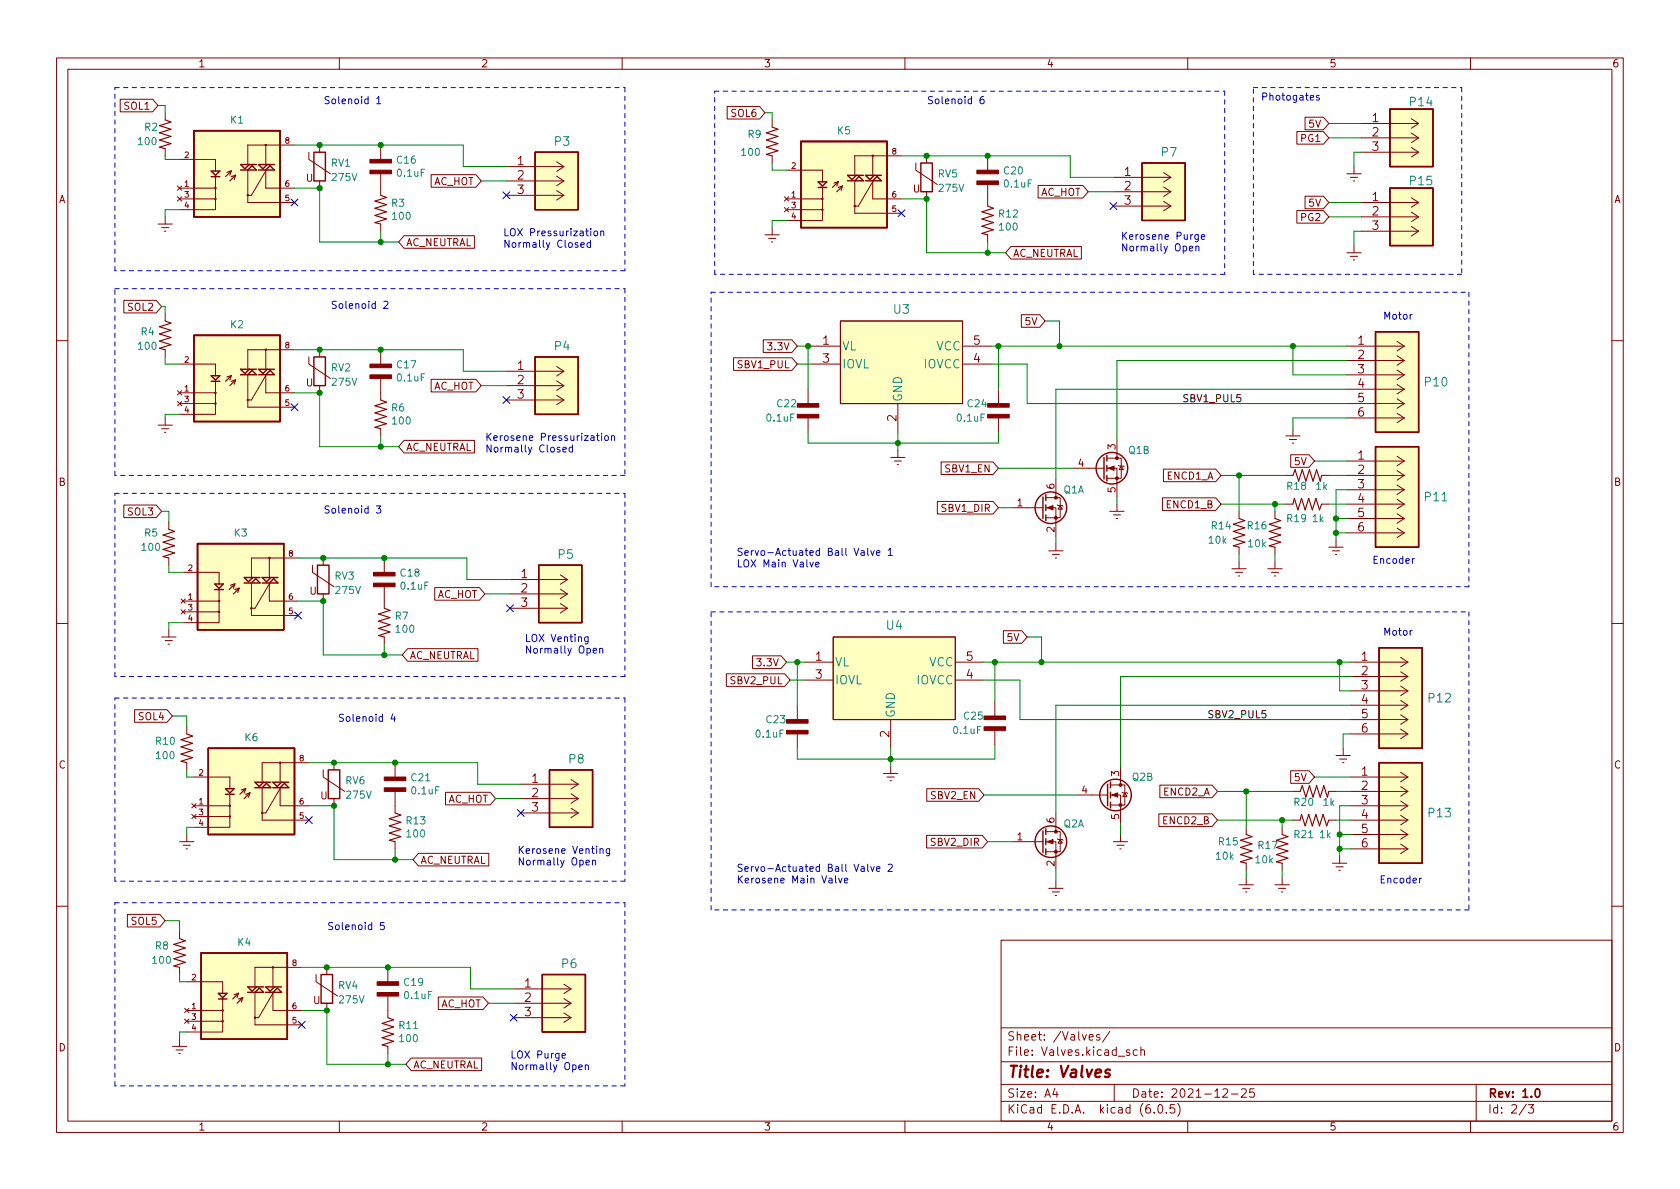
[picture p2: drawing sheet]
<svg xmlns="http://www.w3.org/2000/svg" width="297mm" height="210mm" viewBox="0 0 297 210" stroke-linecap="round" stroke-linejoin="round" font-family="sans-serif">
<g fill="none" stroke="#840000" stroke-width=".18">
<path d="M10 10.2h277v190.1h-277zM12 12.2h273v186.1h-273zM21.3 17.6h5.7l.9 1.1-.9 1.1h-5.7zM29.2 19.9v1.3M60 10.2v2M110 10.2v2M128.6 18.8h5.7l1 1.1-1 1.1h-5.7zM160 10.2v2M210 10.2v2M245.7 19.3h7.7v10.2h-7.7zM260 10.2v2M27.9 39.6h2.6"/>
<path d="M29.2 26.3v1.3M29.2 38.3v1.3M31.4 32.9l.7 .7M31.4 34.8l.7 .8M31.7 28.2h6.4v2M31.7 33.3h6.4M32.1 32.9l-.7 .7M32.1 34.8l-.7 .8M38.1 35.2v1.9h-6.4M38.1 33.3v1.9h-6.4M38.1 31.2v2.1M43.8 30.2v5.6h8.3"/>
<path d="M47 25.6v3.4M47 30.1v3.2h5.1M47 30.2l-2.6 4.3h-.6M52.1 25.6h-8.3v3.4M54.6 26.9v1.3l3.8 2.5M56.5 25.6v1.3M56.5 32v1.3M67.3 25.6v2.6M67.3 30.7v3.8M67.3 39.6v1.3M76.2 30.9h7.9l1 1.1-1 1.1h-7.9zM89.5 34.5h10.2"/>
<path d="M89.5 32h10.2M89.5 29.5h10.2M94.6 26.9h7.6v10.2h-7.6zM98.4 33.7l1.3 .8M98.4 31.2l1.3 .8M98.4 28.6l1.3 .9M99.7 34.5l-1.3 .9M99.7 32l-1.3 .8M99.7 29.5l-1.3 .8M136.5 21.2v1.3M136.5 27.6v1.2M138.7 34.8l.7 .8"/>
<path d="M138.7 36.7l.7 .8M139.1 35.2h6.3M139.1 30.1h6.3v2.1M139.4 34.8l-.7 .8M139.4 36.7l-.7 .8M145.4 37.1v1.9h-6.3M145.4 35.2v1.9h-6.3M145.4 33.1v2.1M151.1 32.1v5.6h8.3M154.3 32.1l-2.5 4.3h-.7M154.3 32v3.2h5.1M154.3 27.6v3.3"/>
<path d="M159.4 27.6h-8.3v3.3M161.9 28.8v1.3l3.8 2.5M163.8 27.6v1.2M163.8 33.9v1.3M174.6 27.6v2.5M174.6 32.6v3.8M183.5 32.8h8l.9 1.1-.9 1.1h-8zM196.8 36.4h10.2M196.8 33.9h10.2M196.8 31.4h10.2M201.9 28.8h7.6v10.2h-7.6zM205.7 35.6l1.3 .8"/>
<path d="M205.7 33.1l1.3 .8M205.7 30.5l1.3 .9M207 36.4l-1.3 .9M207 33.9l-1.3 .8M207 31.4l-1.3 .8M229.3 37.2h4.7l.9 1.1-.9 1.2h-4.7zM229.3 23.3h4.7l.9 1.1-.9 1.1h-4.7zM230.7 34.7h3.3l.9 1.1-.9 1.1h-3.3zM230.7 20.7h3.3l.9 1.1-.9 1.1h-3.3zM238.1 30.7h2.6M238.8 31.4h1.2M239.3 32h.2"/>
<path d="M239.4 29.5v1.2M240.7 35.8h10.1M240.7 26.9h10.1M240.7 38.3h10.1M240.7 24.4h10.1M240.7 21.8h10.1M245.7 33.3h7.7v10.1h-7.7zM249.6 37.5l1.2 .8M249.6 35l1.2 .8M249.6 26.1l1.2 .8M249.6 23.5l1.2 .9M249.6 21l1.2 .8"/>
<path d="M250.8 38.3l-1.2 .9M250.8 35.8l-1.2 .8M250.8 26.9l-1.2 .9M250.8 24.4l-1.2 .8M250.8 21.8l-1.2 .9M21.9 53.1h5.7l1 1.1-1 1.1h-5.7zM28.6 40.3h1.2M29.1 40.9h.2M29.2 55.5v1.3M71.4 41.7h12.5v2.2h-12.5l-.9-1.1zM135.3 41.5h2.5M135.9 42.2h1.3"/>
<path d="M136.4 42.8h.3M136.5 40.3v1.2M148.6 56.8h21.6v14.6h-21.6zM174.6 41.5v1.3M178.8 43.6h12.4v2.2h-12.4l-1-1.1zM180.6 55.7h3.2l1 1.1-1 1.1h-3.2zM238.1 44.7h2.6M238.8 45.3h1.2M239.3 46h.2M239.4 43.4v1.3M240.7 40.9h10.1M243.2 58.7h7.6v17.7h-7.6z"/>
<path d="M249.6 40.1l1.2 .8M250.8 40.9l-1.2 .8M10 60.2h2M27.9 75.2h2.6M28.6 75.8h1.2M29.1 76.4h.2M29.2 61.8v1.3M29.2 73.9v1.3M31.4 69.1l.7 .7M31.4 71l.7 .7M31.7 64.4h6.4v2M31.7 69.5h6.4"/>
<path d="M32.1 69.1l-.7 .7M32.1 71l-.7 .7M38.1 71.4v1.9h-6.4M38.1 69.5v1.9h-6.4M38.1 67.4v2.1M43.8 66.4v5.6h8.3M47 66.3v3.2h5.1M47 66.4l-2.6 4.3h-.6M47 61.8v3.3M52.1 61.8h-8.3v3.3M54.6 63.1v1.3l3.8 2.5M56.5 61.8v1.3"/>
<path d="M56.5 68.2v1.3M67.3 61.8v2.6M67.3 66.9v3.8M67.3 75.8v1.3M71.4 77.9h12.5v2.2h-12.5l-.9-1.1zM76.2 67.1h7.9l1 1.1-1 1.1h-7.9zM89.5 70.7h10.2M89.5 68.2h10.2M89.5 65.7h10.2M94.6 63.1h7.6v10.2h-7.6zM98.4 69.9l1.3 .8M98.4 67.4l1.3 .8"/>
<path d="M98.4 64.8l1.3 .9M99.7 70.7l-1.3 .9M99.7 68.2l-1.3 .8M99.7 65.7l-1.3 .8M129.7 63.3h10.3l1 1.1-1 1.1h-10.3zM135 60.1h5l1 1.1-1 1.1h-5zM142.9 68.8v2.6M142.9 73.9v2.5M143.5 61.2h5.1M143.5 64.4h5.1M158.7 71.4v5M158.7 79.6v1.3"/>
<path d="M170.2 61.2h5.1M170.2 64.4h5.1M176.5 68.8v2.6M176.5 73.9v2.5M197.5 77.7v3.3M227.3 77.1h2.6M228 77.7h1.2M228.5 78.4h.2M228.6 75.8v1.3M238.1 61.2h10.2M238.1 71.4h10.2M238.1 73.9h10.2"/>
<path d="M238.1 68.8h10.2M238.1 66.3h10.2M238.1 63.7h10.2M243.2 79h7.6v17.8h-7.6zM247 62.9l1.3 .8M247 60.4l1.3 .8M247 73.1l1.3 .8M247 70.5l1.3 .9M247 68l1.3 .8M247 65.5l1.3 .8M248.3 73.9l-1.3 .8M248.3 71.4l-1.3 .8"/>
<path d="M248.3 68.8l-1.3 .9M248.3 66.3l-1.3 .8M248.3 63.7l-1.3 .9M248.3 61.2l-1.3 .8M285 60.2h2M21.9 89.3h5.7l1 1.1-1 1.1h-5.7zM29.8 92.3v1.3M29.8 98.7v1.2M47.6 98.7v3.3M52.7 98.7h-8.3v3.3M55.2 99.9v1.3l3.9 2.6M57.1 98.7v1.2"/>
<path d="M67.9 98.7v2.5M95.2 99.9h7.7v10.2h-7.7zM157.5 80.9h2.5M158.1 81.5h1.3M158.6 82.2h.3M165.7 88.7h9.9l.9 1.1-.9 1.1h-9.9zM166.4 81.7h9.2l.9 1.1-.9 1.1h-9.2zM179.1 89.8h5.3M184.9 89.8h1.8v5.1M184.9 88h2.6v3.6h-2.6M185.4 97.4h2.6M186.1 98h1.2"/>
<path d="M186.6 98.7h.2M186.7 84.7v3.3M186.7 96.1v1.3M186.9 89.3l.2 .1h.7l.2 .1M187.5 89.4l.3 .6h-.7zM189.9 82.8h5.3M195.7 82.8h1.8v5.1M195.7 81h2.5v3.6h-2.5M196.2 90.4h2.6M196.8 91.1h1.3M197.4 91.7h.2M197.5 89.1v1.3"/>
<path d="M197.7 82.3l.2 .1h.7l.2 .1M198.2 82.4l.4 .7h-.7zM205.5 88h9.4l1 1.1-1 1.2h-9.4zM205.7 83h9.2l1 1.1-1 1.1h-9.2zM219.1 90.4v1.3M219.1 96.8v1.2M219.1 99.3v1.3M225.4 90.4v1.3M225.4 96.8v1.2M225.4 99.3v1.3M227.3 84.1h1.3M227.3 89.1h1.3"/>
<path d="M228.2 80.4h3.3l.9 1.1-.9 1.1h-3.3zM233.7 84.1h1.2M233.7 89.1h1.2M234.9 96.8h2.6M235.6 97.4h1.3M236.1 98h.2M236.2 95.5v1.3M238.1 84.1h10.2M238.1 89.1h10.2M238.1 91.7h10.2M238.1 81.5h10.2M238.1 94.2h10.2"/>
<path d="M238.1 86.6h10.2M247 93.4l1.3 .8M247 90.9l1.3 .8M247 88.3l1.3 .8M247 85.8l1.3 .8M247 83.2l1.3 .9M247 80.7l1.3 .8M248.3 94.2l-1.3 .9M248.3 91.7l-1.3 .8M248.3 89.1l-1.3 .9M248.3 86.6l-1.3 .8M248.3 84.1l-1.3 .8"/>
<path d="M248.3 81.5l-1.3 .9M10 110.2h2M28.6 112.6h2.5M29.2 113.3h1.3M29.7 113.9h.3M29.8 111.4v1.2M32 105.9l.8 .8M32 107.8l.8 .8M32.4 101.2h6.3v2.1M32.4 106.3h6.3M32.8 105.9l-.8 .8M32.8 107.8l-.8 .8"/>
<path d="M38.7 108.2v1.9h-6.3M38.7 106.3v1.9h-6.3M38.7 104.3v2M44.4 103.2v5.6h8.3M47.6 103.1v3.2h5.1M47.6 103.2l-2.5 4.4h-.7M57.1 105v1.3M67.9 103.8v3.8M67.9 112.6v1.3M72.1 114.7h12.4v2.2h-12.4l-1-1.1zM76.9 103.9h7.9l.9 1.1-.9 1.1h-7.9zM90.2 107.6h10.1"/>
<path d="M90.2 105h10.1M90.2 102.5h10.1M99.1 106.7l1.2 .9M99.1 104.2l1.2 .8M99.1 101.6l1.2 .9M100.3 107.6l-1.2 .8M100.3 105l-1.2 .9M100.3 102.5l-1.2 .8M128.4 119.2h10.3l1 1.1-1 1.1h-10.3zM133 116h5.1l1 1.1-1 1.1h-5.1zM142.2 117.1h5.1M147.3 112.6h21.6v14.6h-21.6z"/>
<path d="M168.9 117.1h5.1M177.4 111.5h3.3l.9 1.1-.9 1.2h-3.3zM217.8 100.6h2.5M218.4 101.2h1.3M218.9 101.8h.3M224.2 100.6h2.5M224.8 101.2h1.3M225.3 101.8h.3M238.8 117.1h10.1M238.8 119.6h10.1M243.8 114.5h7.7v17.8h-7.7zM247.6 118.8l1.3 .8"/>
<path d="M247.6 116.3l1.3 .8M248.9 119.6l-1.3 .9M248.9 117.1l-1.3 .8M285 110.2h2M23.8 125.5h5.7l1 1.1-1 1.1h-5.7zM33 128.5v1.3M33 134.9v1.2M34.3 137.4h6.3v2.1M46.4 139.4v5.6h8.2M49.5 139.3v3.2h5.1M49.5 139.4l-2.5 4.4h-.6M49.5 134.9v3.3"/>
<path d="M54.6 134.9h-8.2v3.3M57.1 136.1v1.3l3.9 2.5M59.1 134.9v1.2M69.8 134.9v2.5M69.8 139.9v3.9M92.1 138.7h10.1M97.2 136.1h7.6v10.2h-7.6zM101 137.8l1.2 .9M102.2 138.7l-1.2 .8M141 124.7v2.5M141 129.8v2.5M142.2 120.3h5.1"/>
<path d="M156.2 136.8h2.5M156.8 137.4h1.3M157.4 138h.2M157.5 127.2v5.1M157.5 135.5v1.3M163.9 139.5h9.1l1 1.1-1 1.1h-9.1zM168.9 120.3h5.1M175.9 124.1v2.5M175.9 129.2v2.5M196.3 138.8h2.6v3.6h-2.6M198.1 135.5v3.3M205.1 138.8h9.2l1 1.1-1 1.2h-9.2z"/>
<path d="M228.2 136.3h3.3l.9 1.1-.9 1.1h-3.3zM228.6 139.9h1.3M234.9 139.9h1.3M236.2 133.6h2.6M236.9 134.2h1.2M237.4 134.9h.2M237.5 132.3v1.3M238.8 137.4h10.1M238.8 129.8h10.1M238.8 127.2h10.1M238.8 124.7h10.1M238.8 122.2h10.1"/>
<path d="M238.8 139.9h10.1M243.8 134.9h7.7v17.7h-7.7zM247.6 129l1.3 .8M247.6 126.4l1.3 .8M247.6 123.9l1.3 .8M247.6 121.3l1.3 .9M247.6 139.1l1.3 .8M247.6 136.6l1.3 .8M248.9 129.8l-1.3 .8M248.9 127.2l-1.3 .9M248.9 124.7l-1.3 .8M248.9 122.2l-1.3 .8"/>
<path d="M248.9 139.9l-1.3 .9M248.9 137.4l-1.3 .8M31.7 148.8h2.6M32.4 149.5h1.3M32.9 150.1h.2M33 147.6v1.2M33.9 142.1l.8 .8M33.9 144l.8 .8M34.3 142.5h6.3M34.7 142.1l-.8 .8M34.7 144l-.8 .8M40.6 144.4v1.9h-6.3"/>
<path d="M40.6 142.5v1.9h-6.3M40.6 140.5v2M59.1 141.2v1.3M69.8 148.8v1.3M74 150.9h12.4v2.2h-12.4l-1-1.1zM78.8 140.1h7.9l.9 1.1-.9 1.1h-7.9zM92.1 143.8h10.1M92.1 141.2h10.1M101 142.9l1.2 .9M101 140.4l1.2 .8M102.2 143.8l-1.2 .8M102.2 141.2l-1.2 .9"/>
<path d="M163.8 147.7h9.9l.9 1.1-.9 1.1h-9.9zM179.1 148.8h5.3M184.9 148.8h1.8v5.1M184.9 147.1h2.6v3.5h-2.6M185.4 157.1h2.6M186.1 157.7h1.2M186.6 158.4h.2M186.7 143.8v3.3M186.7 155.8v1.3M186.9 148.3l.2 .2h.7l.2 .1M187.5 148.5l.3 .6h-.7zM190.5 140.6h5.3"/>
<path d="M196.3 140.6h1.8v5.1M196.8 148.8h2.6M197.5 149.5h1.3M198 150.1h.2M198.1 147.6v1.2M198.4 140.1l.1 .1h.8l.1 .1M198.9 140.2l.4 .6h-.8zM204.9 143.9h9.4l1 1.1-1 1.1h-9.4zM219.1 156.5h2.5M219.7 157.1h1.3M220.2 157.7h.3M220.3 146.3v1.3"/>
<path d="M220.3 152.6v1.3M220.3 155.2v1.3M225.4 156.5h2.6M226.1 157.1h1.2M226.6 157.7h.2M226.7 146.3v1.3M226.7 152.6v1.3M226.7 155.2v1.3M228.6 145h1.3M234.9 145h1.3M235.6 152.6h2.5M236.2 153.3h1.3"/>
<path d="M236.7 153.9h.3M236.9 151.4v1.2M238.8 150.1h10.1M238.8 145h10.1M238.8 147.6h10.1M238.8 142.5h10.1M247.6 149.3l1.3 .8M247.6 146.7l1.3 .9M247.6 144.2l1.3 .8M247.6 141.7l1.3 .8M248.9 150.1l-1.3 .8M248.9 147.6l-1.3 .8"/>
<path d="M248.9 145l-1.3 .9M248.9 142.5l-1.3 .8M10 160.2h2M22.5 161.7h5.8l.9 1.1-.9 1.1h-5.8zM31.7 164.7v1.3M31.7 171.1v1.2M32.6 178.3l.8 .8M33 173.6h6.4v2.1M33 178.7h6.4M33.4 178.3l-.8 .8M39.4 178.7v1.9h-6.4M39.4 176.7v2"/>
<path d="M45.1 175.6v5.6h8.2M48.3 175.6l-2.6 4.4h-.6M48.3 175.5v3.2h5M48.3 171.1v3.3M53.3 171.1h-8.2v3.3M55.9 172.3v1.3l3.8 2.5M57.8 171.1v1.2M57.8 177.4v1.3M68.6 171.1v2.5M68.6 176.1v3.9M77.5 176.3h7.9l1 1.1-1 1.1h-7.9zM90.8 180h10.2"/>
<path d="M90.8 177.4h10.2M90.8 174.9h10.2M95.9 172.3h7.6v10.2h-7.6zM99.7 179.1l1.3 .9M99.7 176.6l1.3 .8M99.7 174l1.3 .9M101 180l-1.3 .8M101 177.4l-1.3 .9M101 174.9l-1.3 .8M177 166.3h108v32h-108zM285 160.2h2M30.5 185h2.5"/>
<path d="M31.1 185.7h1.3M31.6 186.3h.3M31.7 183.8v1.2M32.6 180.2l.8 .8M33.4 180.2l-.8 .8M39.4 180.6v1.9h-6.4M60 198.3v2M68.6 185v1.3M72.7 187.1h12.5v2.2h-12.5l-.9-1.1zM110 198.3v2M160 198.3v2M177 194.8h108"/>
<path d="M177 191.8h108M177 187.8h108M177 181.8h108M186.5 192.5l-.4 1h1M186.9 193v1M192.6 183.4l.7-.1-.1-.3-.4-.1-.2 .2v.8h.6M194.4 183l-.3-.1-.2 .2v.3l.5 .1v.4h-.5M196.2 182.4l-1.3 1.9M197 191.8v3M199.7 185.7l-.3-.1-.3 .2 .1 .3 .5 .1v.4h-.6M201.1 185.7l-.5-.1-.2 .3v.4l.1 .3h.6M201.7 185.8l.2-.2 .4 .1 .1 .9"/>
<path d="M201.7 185.1v1.5M204.1 196.7v.1M204.9 195.4l.2-.1a.81 .81 0 0 1 .6 .7 .81 .81 0 0 1-.3 .8h-.2a.81 .81 0 0 1-.6-.6 .81 .81 0 0 1 .3-.8zM206.2 196.7v.1M207.6 195.3h-.7v.7l.2-.1 .5 .1 .1 .2-.1 .5-.2 .1-.5-.1M208.2 195.1a1.72 1.72 0 0 1 0 2.3M210 198.3v2M216.2 192.7l.6-.2 .2 .2 .1 .3-1 1h1M217.7 193.5h1.2M219.5 192.7l.6-.2 .2 .2 .1 .3-1 1h1M221.7 192.5h-.7l-.1 .7 .2-.1 .5 .1 .2 .2-.1 .5-.2 .1-.6-.1M260 198.3v2"/>
<path d="M261 191.8v6.5M269.9 195.3l-1.3 1.9M270.2 195.3h1l-.6 .6 .5 .1v.7l-.2 .1h-.5l-.2-.1"/>
<circle cx="38.1" cy="35.2" r=".13"/>
<circle cx="38.1" cy="33.3" r=".13"/>
<circle cx="43.8" cy="34.5" r=".13"/>
<circle cx="47" cy="25.6" r=".13"/>
<circle cx="145.4" cy="37.1" r=".13"/>
<circle cx="145.4" cy="35.2" r=".13"/>
<circle cx="151.1" cy="36.4" r=".13"/>
<circle cx="154.3" cy="27.6" r=".13"/>
<circle cx="38.1" cy="69.5" r=".13"/>
<circle cx="38.1" cy="71.4" r=".13"/>
<circle cx="43.8" cy="70.7" r=".13"/>
<circle cx="47" cy="61.8" r=".13"/>
<circle cx="47.6" cy="98.7" r=".13"/>
<circle cx="38.7" cy="108.2" r=".13"/>
<circle cx="38.7" cy="106.3" r=".13"/>
<circle cx="44.4" cy="107.6" r=".13"/>
<circle cx="49.5" cy="134.9" r=".13"/>
<circle cx="40.6" cy="144.4" r=".13"/>
<circle cx="40.6" cy="142.5" r=".13"/>
<circle cx="46.4" cy="143.8" r=".13"/>
<circle cx="39.4" cy="178.7" r=".13"/>
<circle cx="45.1" cy="180" r=".13"/>
<circle cx="48.3" cy="171.1" r=".13"/>
<circle cx="39.4" cy="180.6" r=".13"/>
</g>
<path d="M271.6 192.6l.2-.1a.82 .82 0 0 1 .6 .7 .82 .82 0 0 1-.3 .8h-.2a.81 .81 0 0 1-.6-.6 .81 .81 0 0 1 .3-.8z" fill="none" stroke="#840000" stroke-width=".3"/>
<path d="M196.2 189.2a.49 .49 0 0 0-.8 .3l.1 .2 .5 .1 .2 .3-.1 .3-.2 .1-.6-.1" fill="none" stroke="#840000" stroke-width=".4"/>
<g fill="#840000" stroke="#840000" stroke-width=".18">
<path d="M139.1 127.2h3.8v.7h-3.8z"/>
<path d="M139.1 129.2h3.8v.6h-3.8z"/>
<path d="M174 126.6h3.8v.6h-3.8z"/>
<path d="M174 128.5h3.8v.7h-3.8z"/>
<path d="M196.6 140.6l1-.4v.8z"/>
<path d="M185.2 148.8l1-.3v.7z"/>
<path d="M174.6 71.4h3.8v.6h-3.8z"/>
<path d="M174.6 73.3h3.8v.6h-3.8z"/>
<path d="M185.2 89.8l1-.4v.8z"/>
<path d="M196 82.8l1-.4v.8z"/>
<path d="M141 71.4h3.8v.6h-3.8z"/>
<path d="M141 73.3h3.8v.6h-3.8z"/>
<path d="M66.7 173.6h3.8v.6h-3.8z"/>
<path d="M66.7 175.5h3.8v.6h-3.8z"/>
<path d="M66 101.2h3.8v.6h-3.8z"/>
<path d="M66 103.1h3.8v.7h-3.8z"/>
<path d="M65.4 28.2h3.8v.6h-3.8z"/>
<path d="M65.4 30.1h3.8v.6h-3.8z"/>
<path d="M65.4 64.4h3.8v.6h-3.8z"/>
<path d="M65.4 66.3h3.8v.6h-3.8z"/>
<path d="M67.9 137.4h3.9v.6h-3.9z"/>
<path d="M67.9 139.3h3.9v.6h-3.9z"/>
<path d="M172.7 30.1h3.8v.6h-3.8z"/>
<path d="M172.7 32h3.8v.6h-3.8z"/>
<circle cx="198.1" cy="142.4" r=".25"/>
<circle cx="198.1" cy="138.8" r=".25"/>
<circle cx="186.7" cy="150.6" r=".25"/>
<circle cx="186.7" cy="147.1" r=".25"/>
<circle cx="186.7" cy="91.6" r=".25"/>
<circle cx="186.7" cy="88" r=".25"/>
<circle cx="197.5" cy="84.6" r=".25"/>
<circle cx="197.5" cy="81" r=".25"/>
</g>
<g fill="#ffffc2" stroke="#ffffc2" stroke-width=".18">
<path d="M147.3 112.6h21.6v14.6h-21.6z"/>
<path d="M201.9 28.8h7.6v10.2h-7.6z"/>
<path d="M148.6 56.8h21.6v14.6h-21.6z"/>
<path d="M243.2 79h7.6v17.8h-7.6z"/>
<path d="M243.8 114.5h7.7v17.8h-7.7z"/>
<path d="M243.8 134.9h7.7v17.7h-7.7z"/>
<path d="M36.8 132.3h15.3v15.3h-15.3z"/>
<path d="M36.8 132.3h15.3z"/>
<path d="M34.3 59.3h15.2v15.2h-15.2z"/>
<path d="M34.3 59.3h15.2z"/>
<path d="M34.3 23.1h15.2v15.2h-15.2z"/>
<path d="M34.3 23.1h15.2z"/>
<path d="M95.9 172.3h7.6v10.2h-7.6z"/>
<path d="M35.6 168.5h15.2v15.3h-15.2z"/>
<path d="M35.6 168.5h15.2z"/>
<path d="M34.9 96.1h15.3v15.3h-15.3z"/>
<path d="M34.9 96.1h15.3z"/>
<path d="M95.2 99.9h7.7v10.2h-7.7z"/>
<path d="M94.6 26.9h7.6v10.2h-7.6z"/>
<path d="M94.6 63.1h7.6v10.2h-7.6z"/>
<path d="M97.2 136.1h7.6v10.2h-7.6z"/>
<path d="M243.2 58.7h7.6v17.7h-7.6z"/>
<path d="M245.7 33.3h7.7v10.1h-7.7z"/>
<path d="M141.6 25h15.2v15.3h-15.2z"/>
<path d="M141.6 25h15.2z"/>
<path d="M245.7 19.3h7.7v10.2h-7.7z"/>
</g>
<g fill="none" stroke="#840000" stroke-width=".25">
<path d="M245.7 19.3h7.7v10.2h-7.7zM34.3 23.1h15.2v15.2h-15.2zM37.3 31.2h1.6M37.3 30.2h1.6l-.8 .8zM42.5 30.1h2.8l-.7-.8-.8 .8M44.1 29.1l-.8 .8-.8-.8h2.8M45.7 30.1h2.8l-.7-.8-.8 .8M47.2 29.1l-.7 .8-.8-.8h2.8M55.5 26.9h2v5.1h-2zM94.6 26.9h7.6v10.2h-7.6zM141.6 25h15.2v15.3h-15.2zM144.7 33.1h1.5"/>
<path d="M144.7 32.2h1.5l-.8 .7zM149.8 32h2.9l-.8-.8-.8 .8M151.4 31l-.8 .8-.7-.8h2.8M153 32h2.8l-.7-.8-.8 .8M154.6 31l-.8 .8-.8-.8h2.8M162.8 28.8h2v5.1h-2zM201.9 28.8h7.6v10.2h-7.6zM245.7 33.3h7.7v10.1h-7.7zM34.3 59.3h15.2v15.2h-15.2zM243.2 58.7h7.6v17.7h-7.6zM37.3 67.4h1.6M37.3 66.4h1.6l-.8 .8z"/>
<path d="M42.5 66.3h2.8l-.7-.8-.8 .8M44.1 65.3l-.8 .8-.8-.8h2.8M45.7 66.3h2.8l-.7-.8-.8 .8M47.2 65.3l-.7 .8-.8-.8h2.8M55.5 63.1h2v5.1h-2zM94.6 63.1h7.6v10.2h-7.6zM243.2 79h7.6v17.8h-7.6zM34.9 96.1h15.3v15.3h-15.3zM56.1 99.9h2.1v5.1h-2.1zM95.2 99.9h7.7v10.2h-7.7zM184.4 87.9v3.8M184.9 87.5v1"/>
<path d="M184.9 89.3v1M184.9 91.1v1M195.2 80.9v3.8M195.7 80.5v1M195.7 82.3v1M195.7 84.1v1M38 104.3h1.5M38 103.3h1.5l-.8 .7zM43.2 103.1h2.8l-.8-.8-.8 .8M44.7 102.1l-.8 .8-.7-.8h2.8M46.3 103.1h2.8l-.7-.8-.8 .8M47.9 102.1l-.8 .8-.7-.8h2.7"/>
<path d="M243.8 114.5h7.7v17.8h-7.7zM36.8 132.3h15.3v15.3h-15.3zM39.9 139.5h1.5l-.8 .7zM45.1 139.3h2.8l-.8-.8-.7 .8M46.6 138.3l-.8 .8-.7-.8h2.8M48.2 139.3h2.9l-.8-.8-.8 .8M49.8 138.3l-.8 .8-.7-.8h2.8M58 136.1h2.1v5.1h-2.1zM97.2 136.1h7.6v10.2h-7.6zM195.8 138.7v3.8M196.3 138.3v1M243.8 134.9h7.7v17.7h-7.7z"/>
<path d="M39.9 140.5h1.5M184.4 146.9v3.8M184.9 146.6v1M184.9 148.3v1M184.9 150.1v1M196.3 140.1v1M196.3 141.9v1M35.6 168.5h15.2v15.3h-15.2zM38.6 176.7h1.5M38.6 175.7h1.5l-.7 .7zM43.8 175.5h2.8l-.8-.8-.7 .8M45.3 174.5l-.7 .8-.8-.8h2.8"/>
<path d="M47 175.5h2.8l-.8-.8-.7 .8M48.5 174.5l-.7 .8-.8-.8h2.8M56.8 172.3h2v5.1h-2zM95.9 172.3h7.6v10.2h-7.6z"/>
<circle cx="185.8" cy="89.8" r="2.79"/>
<circle cx="196.6" cy="82.8" r="2.79"/>
<circle cx="185.8" cy="148.8" r="2.79"/>
<circle cx="197.2" cy="140.6" r="2.79"/>
</g>
<g fill="none" stroke="#840000" stroke-width=".2">
<path d="M29.2 21.2l1 .4-2 .6 2 .7-2 .6 2 .6-2 .7 2 .6-2 .6 1 .3M40.9 30.2l-1 1M40.9 30.2l-.8 .3M40.9 30.2l-.3 .8M41.7 31l-1.1 1M41.7 31l-.8 .2M41.7 31l-.3 .7M67.3 34.5l1 .4-2 .7 2 .6-2 .6 2 .7-2 .6 2 .6-2 .7 1 .2M136.5 22.5l1 .4-2 .6 2 .6-2 .7 2 .6-2 .6 2 .7-2 .6 1 .3M148.2 32.1l-1 1M148.2 32.1l-.8 .3M148.2 32.1l-.2 .8"/>
<path d="M149 32.9l-1 1M149 32.9l-.8 .2M149 32.9l-.3 .7M174.6 36.4l1 .4-2 .7 2 .6-2 .6 2 .7-2 .6 2 .6-2 .7 1 .2M29.2 56.8l1 .3-2 .7 2 .6-2 .6 2 .7-2 .6 2 .7-2 .6 1 .2M40.9 66.4l-1 1M40.9 66.4l-.8 .3M40.9 66.4l-.3 .8M41.7 67.2l-1.1 1M41.7 67.2l-.8 .2M41.7 67.2l-.3 .7M67.3 70.7l1 .4-2 .6 2 .7-2 .6 2 .7-2 .6 2 .6-2 .7 1 .2"/>
<path d="M29.8 93.6l1.1 .4-2.1 .6 2.1 .6-2.1 .7 2.1 .6-2.1 .6 2.1 .7-2.1 .6 1 .3M219.1 91.7l1 .4-2 .6 2 .6-2 .7 2 .6-2 .6 2 .7-2 .6 1 .3M225.4 91.7l1 .4-2 .6 2 .6-2 .7 2 .6-2 .6 2 .7-2 .6 1 .3M228.6 84.1l.4-1 .6 2 .7-2 .6 2 .6-2 .7 2 .6-2 .6 2 .3-1M228.6 89.1l.3-1 .6 2.1 .6-2.1 .7 2.1 .6-2.1 .6 2.1 .7-2.1 .6 2.1 .4-1.1M41.5 103.2l-1 1.1M41.5 103.2l-.7 .3M41.5 103.2l-.2 .8M42.3 104l-1 1M42.3 104l-.8 .3M42.3 104l-.3 .8M67.9 107.6l1.1 .3-2.1 .7 2.1 .6-2.1 .6 2.1 .7-2.1 .6 2.1 .7-2.1 .6 1 .2"/>
<path d="M33 129.8l1 .4-2 .6 2 .6-2 .7 2 .6-2 .6 2 .7-2 .6 1 .3M43.4 139.4l-1 1.1M43.4 139.4l-.7 .3M43.4 139.4l-.2 .8M229.9 139.9l.4-1 .6 2.1 .6-2.1 .7 2.1 .6-2.1 .6 2.1 .7-2.1 .6 2.1 .2-1.1M44.2 140.2l-1 1M44.2 140.2l-.8 .3M44.2 140.2l-.3 .8M69.8 143.8l1.1 .3-2.1 .7 2.1 .6-2.1 .6 2.1 .7-2.1 .6 2.1 .6-2.1 .7 1 .2M220.3 147.6l1.1 .3-2.1 .7 2.1 .6-2.1 .7 2.1 .6-2.1 .6 2.1 .7-2.1 .6 1 .2M226.7 147.6l1 .3-2 .7 2 .6-2 .7 2 .6-2 .6 2 .7-2 .6 1 .2M229.9 145l.2-1 .7 2 .6-2 .6 2 .7-2 .6 2 .6-2 .7 2 .3-1"/>
<path d="M31.7 166l1.1 .4-2.1 .6 2.1 .6-2.1 .7 2.1 .6-2.1 .6 2.1 .7-2.1 .6 1 .3M42.2 175.6l-1.1 1.1M42.2 175.6l-.8 .3M42.2 175.6l-.3 .8M42.9 176.4l-1 1M42.9 176.4l-.7 .3M42.9 176.4l-.2 .8M68.6 180l1 .3-2 .7 2 .6-2 .6 2 .7-2 .6 2 .6-2 .7 1 .2"/>
</g>
<g fill="none" stroke="#0000c2" stroke-width=".18">
<path d="M66.6 17.4l.4-.3v1.2M66.6 18.3h.7M173.9 17.1h-.4a.86 .86 0 0 0 0 1.2l.4-.1 .1-.4-.2-.2h-.3l-.2 .2M233.2 16.9h-.3l-.1 .1v.2l.4 .1v.3h-.4M67.9 53.4l.5-.1 .2 .3-.8 .9h.8M102.7 43.3l.6-.1-.1-.2-.3-.1-.2 .2 .1 .6h.4M104.4 43l-.4-.1-.2 .2 .1 .6h.5M104.4 42.5v1.2M105.1 40.9h.3l.3 .2v.4l-.3 .2-.3-.1-.1-.1zM106.2 41l.2-.1h.3l.1 .8M106.2 40.9v.8M210.3 44l.6-.2-.1-.2-.3-.1-.2 .2 .1 .6h.4"/>
<path d="M211.4 43.7l.2-.2 .3 .1 .1 .8M211.4 43.5v.9M211.9 41.5v1l-.3 .3-.3-.1M211.9 41.5h-.4l-.2 .2 .1 .6h.5M212.4 41.9l.6-.1v-.3h-.4l-.2 .2 .1 .6h.5M249.7 55.6l-.4 .2M99.5 79.5l.6-.1v-.2l-.4-.1-.2 .2 .1 .6h.5M101.2 79.2l-.3-.1-.3 .2 .1 .6h.5M101.2 78.7v1.2M105.5 77h.4M105.6 76.6v1.1l.3 .2M106.4 76.6v.1"/>
<path d="M106.4 77v.9M107 77.1l.3-.1 .3 .3v.4l-.3 .2-.3-.1-.1-.1zM108.1 77.2l.2-.2 .3 .1 .1 .8M108.1 77v.9M66.5 89.5h.8l-.4 .4 .4 .2v.5l-.2 .1-.6-.1M143.2 99.4l.3 .9 .3-.9M144.2 99.8l.6-.1v-.2l-.4-.1-.2 .2 .1 .6h.5M152.3 97.4h.4l.1 .8M152.8 97.7h-.4l-.2 .2 .2 .3h.4M153.4 96.9v1.1l.2 .2M154 97.4l.3 .8 .3-.8M155 97.8l.6-.1-.1-.3h-.3l-.2 .1v.7h.5"/>
<path d="M157 97.3l.4-.4v1.3M157 98.2h.8M250.1 98.8l-.4 .2M104 112.6v1l-.3 .3-.3-.1M104 112.7l-.4-.1-.2 .2 .1 .6h.5M104.9 115.1l.6-.1-.1-.3h-.3l-.2 .1v.6h.5M106 114.8l.2-.1h.3l.1 .8M106 114.7v.8M249.7 111.5l-.4 .2M69.4 126.2l-.3 .9h.8M69.7 126.7v.9M103.6 152.5l.6-.1v-.2l-.4-.1-.2 .2 .1 .6h.5"/>
<path d="M104.8 152.2l.1-.1 .3 .1 .1 .8M104.8 152.1v.9M106.1 150.2l.2-.1h.3v.8M106.1 150.1v.8M107.8 150.1v1l-.3 .2h-.3M107.8 150.1h-.4l-.2 .2 .1 .6h.5M147.7 154.9v1.1l.2 .1M148.3 155.3l.3 .8 .3-.8M149.3 155.7l.6-.1-.1-.2-.3-.1-.2 .2 .1 .6h.4M152.3 153.3h.4l.1 .8M152.8 153.5l-.4 .1-.2 .2 .2 .3 .4-.1M153.4 152.8v1.1l.2 .2"/>
<path d="M154 153.2l.3 .9 .3-.9M155 153.7l.6-.2-.1-.2-.3-.1-.2 .2v.6h.5M157 152.9l.5-.1 .3 .4-.8 .9h.8M251.4 155.3l-.4 .2M67.9 163.1h-.6l-.1 .6 .2-.1 .4 .1 .2 .1-.1 .5-.2 .1-.5-.1M99.4 186.7l.6-.1-.1-.3h-.3l-.2 .1v.7h.5M102.3 188.7l.6-.1v-.2l-.4-.1-.2 .2 .1 .6h.5M103.5 188.4l.2-.1 .3 .1v.8M103.5 188.3v.9"/>
</g>
<g fill="none" stroke="#0000c2" stroke-width=".18" stroke-dasharray=".8 .8">
<path d="M20.3 15.5h90.2M110.5 15.5v32.4M126.4 16.1h90.1M216.5 16.1v32.4M221.6 15.5h36.8M258.4 15.5v33M20.3 47.9v-32.4M20.3 51h90.2M110.5 47.9h-90.2M110.5 51v33.1M125.7 51.7h134M126.4 48.5v-32.4"/>
<path d="M216.5 48.5h-90.1M221.6 48.5v-33M258.4 48.5h-36.8M259.7 51.7v52.1M20.3 87.2h90.2M20.3 84.1v-33.1M110.5 87.2v32.4M110.5 84.1h-90.2M20.3 119.6v-32.4M110.5 119.6h-90.2M125.7 103.8v-52.1M125.7 108.2h134"/>
<path d="M259.7 108.2v52.7M259.7 103.8h-134M20.3 123.4h90.2M110.5 123.4v32.4M20.3 159.6h90.2M20.3 155.8v-32.4M110.5 155.8h-90.2M110.5 159.6v32.4M125.7 160.9v-52.7M259.7 160.9h-134M20.3 192v-32.4M110.5 192h-90.2"/>
</g>
<g fill="none" stroke="#008400" stroke-width=".18">
<path d="M27.9 18.7h1.3v1.2M135.3 19.9h1.2v1.3M29.2 27.6v.6h2.5M31.7 37.1h-2.5v1.2M52.1 33.3h4.4v9.5h14M52.1 25.6h29.8v3.9h7.6M85.1 32h4.4M136.5 28.8v1.3h2.6M139.1 39h-2.6v1.3M159.4 27.6h29.8v3.8h7.6M159.4 35.2h4.4v9.5h14M192.4 33.9h4.4"/>
<path d="M234.9 35.8h5.8M234.9 21.8h5.8M234.9 24.4h5.8M234.9 38.3h5.8M240.7 26.9h-1.3v2.6M28.6 54.2h.6v1.3M67.3 40.9v1.9M174.6 42.8v1.9M184.8 56.8h2.5v4.4M240.7 40.9h-1.3v2.5M29.2 63.1v1.3h2.5M31.7 73.3h-2.5v.6"/>
<path d="M52.1 69.5h4.4v9.5h14M52.1 61.8h29.8v3.9h7.6M67.3 77.1v1.9M85.1 68.2h4.4M141 64.4h2.5M141 61.2h2.5M142.9 76.4v2h33.6v-2M142.9 61.2v7.6M158.7 76.4v3.2M175.3 64.4h6.3v7h56.5M175.3 61.2h62.8M176.5 61.2v7.6"/>
<path d="M228.6 61.2v5.1h9.5M238.1 68.8h-51.4v15.9M238.1 63.7h-40.6v14M238.1 73.9h-9.5v1.9M28.6 90.4h1.2v1.9M29.8 99.9v1.3h2.6M52.7 98.7h29.8v3.8h7.7M176.5 82.8h13.4M176.5 89.8h2.6M186.7 94.9v1.2M197.5 87.9v1.2M215.9 89.1h11.4"/>
<path d="M215.9 84.1h11.4M219.1 84.1v6.3M219.1 98v1.3M225.4 89.1v1.3M225.4 98v1.3M232.4 81.5h5.7M234.9 89.1h3.2M234.9 84.1h3.2M236.2 94.2h1.9M236.2 91.7h1.9M238.1 86.6h-1.9v8.9M32.4 110.1h-2.6v1.3"/>
<path d="M52.7 106.3h4.4v9.5h14M67.9 113.9v1.9M85.7 105h4.5M139.1 117.1h3.1M141 117.1v7.6M174 117.1h64.8M175.9 117.1v7M181.6 112.6h2.5v4.5M236.9 117.1v5.1h1.9M238.8 119.6h-40.7v15.9M30.5 126.6h2.5v1.9M33 136.1v1.3h1.3"/>
<path d="M54.6 134.9h29.9v3.8h7.6M139.7 120.3h2.5M157.5 132.3v3.2M174 120.3h6.3v6.9h58.5M175.9 131.7v2.5h-34.9v-1.9M215.3 139.9h13.3M220.3 139.9v6.4M232.4 137.4h6.4M236.2 139.9h2.6M238.8 124.7h-52.1v19.1M238.8 129.8h-1.3v2.5M34.3 146.3h-1.3v1.3"/>
<path d="M54.6 142.5h4.5v9.5h13.9M69.8 150.1v1.9M87.6 141.2h4.5M174 140.6h16.5M174.6 148.8h4.5M186.7 153.9v1.9M198.1 145.7v1.9M215.3 145h13.3M220.3 153.9v1.3M226.7 145v1.3M226.7 153.9v1.3M236.2 145h2.6"/>
<path d="M236.9 147.6h1.9M236.9 150.1h1.9M238.8 142.5h-1.9v8.9M29.2 162.8h2.5v1.9M31.7 172.3v1.3h1.3M53.3 171.1h29.9v3.8h7.6M53.3 178.7h4.5v9.5h14M86.4 177.4h4.4M33 182.5h-1.3v1.3M68.6 186.3v1.9"/>
</g>
<g fill="none" stroke="#000084" stroke-width=".18">
<path d="M51.5 35.2l1.2 1.2M52.7 35.2l-1.2 1.2M88.9 33.9l1.2 1.2M90.1 33.9l-1.2 1.2M158.8 37.1l1.2 1.2M160 37.1l-1.2 1.2M196.2 35.8l1.3 1.3M197.5 35.8l-1.3 1.3M51.5 71.4l1.2 1.2M52.7 71.4l-1.2 1.2M88.9 70.1l1.2 1.2M90.1 70.1l-1.2 1.2"/>
<path d="M52.1 108.2l1.2 1.2M53.3 108.2l-1.2 1.2M89.6 107l1.2 1.2M90.8 107l-1.2 1.2M54 144.4l1.2 1.2M55.2 144.4l-1.2 1.2M91.5 143.1l1.2 1.3M92.7 143.1l-1.2 1.3M90.2 179.3l1.2 1.3M91.4 179.3l-1.2 1.3M52.7 180.6l1.2 1.2M53.9 180.6l-1.2 1.2"/>
</g>
<g fill="#008400" stroke="#008400" stroke-width=".18">
<circle cx="157.5" cy="134.2" r=".46"/>
<circle cx="184.1" cy="117.1" r=".46"/>
<circle cx="175.9" cy="117.1" r=".46"/>
<circle cx="141" cy="117.1" r=".46"/>
<circle cx="219.1" cy="84.1" r=".46"/>
<circle cx="228.6" cy="61.2" r=".46"/>
<circle cx="142.9" cy="61.2" r=".46"/>
<circle cx="163.8" cy="27.6" r=".46"/>
<circle cx="163.8" cy="35.2" r=".46"/>
<circle cx="174.6" cy="27.6" r=".46"/>
<circle cx="174.6" cy="44.7" r=".46"/>
<circle cx="225.4" cy="89.1" r=".46"/>
<circle cx="236.9" cy="117.1" r=".46"/>
<circle cx="226.7" cy="145" r=".46"/>
<circle cx="236.9" cy="150.1" r=".46"/>
<circle cx="236.9" cy="147.6" r=".46"/>
<circle cx="220.3" cy="139.9" r=".46"/>
<circle cx="158.7" cy="78.4" r=".46"/>
<circle cx="176.5" cy="61.2" r=".46"/>
<circle cx="187.3" cy="61.2" r=".46"/>
<circle cx="236.2" cy="91.7" r=".46"/>
<circle cx="236.2" cy="94.2" r=".46"/>
<circle cx="67.3" cy="79" r=".46"/>
<circle cx="67.9" cy="98.7" r=".46"/>
<circle cx="57.1" cy="98.7" r=".46"/>
<circle cx="59.1" cy="134.9" r=".46"/>
<circle cx="57.1" cy="106.3" r=".46"/>
<circle cx="67.9" cy="115.8" r=".46"/>
<circle cx="69.8" cy="134.9" r=".46"/>
<circle cx="59.1" cy="142.5" r=".46"/>
<circle cx="57.8" cy="171.1" r=".46"/>
<circle cx="57.8" cy="178.7" r=".46"/>
<circle cx="69.8" cy="152" r=".46"/>
<circle cx="67.3" cy="25.6" r=".46"/>
<circle cx="67.3" cy="42.8" r=".46"/>
<circle cx="67.3" cy="61.8" r=".46"/>
<circle cx="56.5" cy="69.5" r=".46"/>
<circle cx="56.5" cy="33.3" r=".46"/>
<circle cx="56.5" cy="25.6" r=".46"/>
<circle cx="56.5" cy="61.8" r=".46"/>
<circle cx="68.6" cy="188.2" r=".46"/>
<circle cx="68.6" cy="171.1" r=".46"/>
</g>
<text font-size="2.8" fill="#840000" x="178" y="190.6">Title: Valves</text>
<g font-size="2.1" fill="#840000">
<text x="242.6" y="21.6">1</text>
<text x="91.5" y="29.2">1</text>
<text x="242.6" y="24.1">2</text>
<text x="242.6" y="26.7">3</text>
<text x="91.5" y="31.7">2</text>
<text x="91.5" y="34.3">3</text>
<text x="198.8" y="31.1">1</text>
<text x="198.8" y="33.6">2</text>
<text x="242.6" y="35.6">1</text>
<text x="198.8" y="36.2">3</text>
<text x="242.6" y="38.1">2</text>
<text x="242.6" y="40.6">3</text>
<text x="91.5" y="65.4">1</text>
<text x="145.5" y="61">1</text>
<text x="145.5" y="64.1">3</text>
<text x="172.1" y="64.1">4</text>
<text x="172.1" y="61">5</text>
<text x="240.1" y="61">1</text>
<text x="240.1" y="63.5">2</text>
<text x="91.5" y="67.9">2</text>
<text x="91.5" y="70.5">3</text>
<text x="240.1" y="66">3</text>
<text x="240.1" y="68.6">4</text>
<text x="240.1" y="71.1">5</text>
<text x="158.5" y="74.5" transform="rotate(-90 158.5 74.5)">2</text>
<text x="240.1" y="73.7">6</text>
<text x="240.1" y="81.3">1</text>
<text x="240.1" y="83.8">2</text>
<text x="240.1" y="86.4">3</text>
<text x="240.1" y="88.9">4</text>
<text x="240.1" y="91.4">5</text>
<text x="240.1" y="94">6</text>
<text x="92.1" y="102.2">1</text>
<text x="92.1" y="104.8">2</text>
<text x="92.1" y="107.3">3</text>
<text x="144.2" y="116.8">1</text>
<text x="170.9" y="116.8">5</text>
<text x="240.7" y="116.8">1</text>
<text x="240.7" y="119.4">2</text>
<text x="144.2" y="120">3</text>
<text x="170.9" y="120">4</text>
<text x="240.7" y="121.9">3</text>
<text x="240.7" y="124.5">4</text>
<text x="157.2" y="130.4" transform="rotate(-90 157.2 130.4)">2</text>
<text x="240.7" y="127">5</text>
<text x="240.7" y="129.5">6</text>
<text x="240.7" y="137.2">1</text>
<text x="94" y="138.4">1</text>
<text x="94" y="141">2</text>
<text x="94" y="143.5">3</text>
<text x="240.7" y="139.7">2</text>
<text x="240.7" y="142.2">3</text>
<text x="240.7" y="144.8">4</text>
<text x="240.7" y="147.3">5</text>
<text x="240.7" y="149.9">6</text>
<text x="92.8" y="174.6">1</text>
<text x="92.8" y="177.2">2</text>
<text x="92.8" y="179.7">3</text>
<text x="178" y="184">Sheet: /Valves/</text>
<text x="178" y="186.7">File: Valves.kicad_sch</text>
<text x="178" y="196.9">KiCad E.D.A. kicad (6.0.5)</text>
<text x="178" y="194.1">Size: A4</text>
<text x="200" y="194.1">Date: 2021-12-25</text>
<text x="263" y="194.1">Rev: 1.0</text>
<text x="263" y="196.9">Id: 2/3</text>
</g>
<g font-size="2.1" fill="#008484">
<text x="249.3" y="18.8">P14</text>
<text x="98.1" y="25.8">P3</text>
<text x="205.4" y="27.7">P7</text>
<text x="249.3" y="32.8">P15</text>
<text x="158" y="55.5">U3</text>
<text x="98.1" y="62">P4</text>
<text x="148.8" y="62">VL</text>
<text x="148.8" y="65.1">IOVL</text>
<text x="163.3" y="65.1">IOVCC</text>
<text x="165.5" y="62">VCC</text>
<text x="159.5" y="71.1" transform="rotate(-90 159.5 71.1)">GND</text>
<text x="252" y="68.3">P10</text>
<text x="252" y="88.6">P11</text>
<text x="98.7" y="98.8">P5</text>
<text x="156.8" y="111.3">U4</text>
<text x="147.6" y="117.8">VL</text>
<text x="164.2" y="117.8">VCC</text>
<text x="147.6" y="121">IOVL</text>
<text x="162" y="121">IOVCC</text>
<text x="252.6" y="124.2">P12</text>
<text x="158.2" y="127" transform="rotate(-90 158.2 127)">GND</text>
<text x="100.6" y="135">P8</text>
<text x="252.6" y="144.5">P13</text>
<text x="99.3" y="171.2">P6</text>
</g>
<g font-size="1.8" fill="#840000">
<text x="35" y="11.9">1</text>
<text x="85" y="11.9">2</text>
<text x="135" y="11.9">3</text>
<text x="185" y="11.9">4</text>
<text x="235" y="11.9">5</text>
<text x="285" y="11.9">6</text>
<text x="22" y="19.4">SOL1</text>
<text x="129.4" y="20.7">SOL6</text>
<text x="231.5" y="22.6">5V</text>
<text x="230.1" y="25.1">PG1</text>
<text x="10.3" y="35.9">A</text>
<text x="54.1" y="32.1">U</text>
<text x="76.5" y="32.7">AC_HOT</text>
<text x="161.4" y="34">U</text>
<text x="183.9" y="34.6">AC_HOT</text>
<text x="285.3" y="35.9">A</text>
<text x="230.1" y="39.1">PG2</text>
<text x="231.5" y="36.5">5V</text>
<text x="71.8" y="43.5">AC_NEUTRAL</text>
<text x="179.1" y="45.4">AC_NEUTRAL</text>
<text x="22.7" y="54.9">SOL2</text>
<text x="181.4" y="57.5">5V</text>
<text x="130.6" y="65.1">SBV1_PUL</text>
<text x="136.1" y="61.9">3.3V</text>
<text x="54.1" y="68.3">U</text>
<text x="76.5" y="68.9">AC_HOT</text>
<text x="71.8" y="79.7">AC_NEUTRAL</text>
<text x="167.2" y="83.5">SBV1_EN</text>
<text x="190.6" y="82.5">4</text>
<text x="197.2" y="79.5" transform="rotate(-90 197.2 79.5)">3</text>
<text x="229" y="82.3">5V</text>
<text x="10.3" y="85.9">B</text>
<text x="179.8" y="89.5">1</text>
<text x="186.4" y="86.5" transform="rotate(-90 186.4 86.5)">6</text>
<text x="197.2" y="87.1" transform="rotate(-90 197.2 87.1)">5</text>
<text x="206.4" y="89.9">ENCD1_B</text>
<text x="206.4" y="84.8">ENCD1_A</text>
<text x="285.3" y="85.9">B</text>
<text x="22.7" y="91.1">SOL3</text>
<text x="166.6" y="90.5">SBV1_DIR</text>
<text x="186.4" y="94.1" transform="rotate(-90 186.4 94.1)">2</text>
<text x="54.7" y="105.2">U</text>
<text x="77.2" y="105.7">AC_HOT</text>
<text x="178.2" y="113.4">5V</text>
<text x="72.4" y="116.5">AC_NEUTRAL</text>
<text x="134.2" y="117.8">3.3V</text>
<text x="129.3" y="121">SBV2_PUL</text>
<text x="24.6" y="127.3">SOL4</text>
<text x="10.3" y="135.9">C</text>
<text x="197.9" y="137.3" transform="rotate(-90 197.9 137.3)">3</text>
<text x="285.3" y="135.9">C</text>
<text x="56.6" y="141.3">U</text>
<text x="79.1" y="141.9">AC_HOT</text>
<text x="164.7" y="141.3">SBV2_EN</text>
<text x="191.3" y="140.3">4</text>
<text x="205.7" y="140.7">ENCD2_A</text>
<text x="229" y="138.1">5V</text>
<text x="164.7" y="149.6">SBV2_DIR</text>
<text x="179.8" y="148.6">1</text>
<text x="186.4" y="145.5" transform="rotate(-90 186.4 145.5)">6</text>
<text x="197.9" y="144.9" transform="rotate(-90 197.9 144.9)">5</text>
<text x="205.7" y="145.8">ENCD2_B</text>
<text x="74.3" y="152.7">AC_NEUTRAL</text>
<text x="186.4" y="153.1" transform="rotate(-90 186.4 153.1)">2</text>
<text x="23.3" y="163.5">SOL5</text>
<text x="55.4" y="177.5">U</text>
<text x="77.8" y="178.1">AC_HOT</text>
<text x="10.3" y="185.9">D</text>
<text x="285.3" y="185.9">D</text>
<text x="73" y="188.9">AC_NEUTRAL</text>
<text x="35" y="199.9">1</text>
<text x="85" y="199.9">2</text>
<text x="135" y="199.9">3</text>
<text x="185" y="199.9">4</text>
<text x="235" y="199.9">5</text>
<text x="285" y="199.9">6</text>
</g>
<g font-size="1.8" fill="#0000c2">
<text x="222.9" y="17.8">Photogates</text>
<text x="57.1" y="18.4">Solenoid 1</text>
<text x="163.8" y="18.4">Solenoid 6</text>
<text x="88.9" y="41.8">LOX Pressurization</text>
<text x="88.9" y="43.8">Normally Closed</text>
<text x="198.1" y="42.4">Kerosene Purge</text>
<text x="198.1" y="44.4">Normally Open</text>
<text x="58.4" y="54.6">Solenoid 2</text>
<text x="244.5" y="56.5">Motor</text>
<text x="85.7" y="78">Kerosene Pressurization</text>
<text x="85.7" y="80">Normally Closed</text>
<text x="57.1" y="90.8">Solenoid 3</text>
<text x="130.2" y="98.3">Servo-Actuated Ball Valve 1</text>
<text x="130.2" y="100.3">LOX Main Valve</text>
<text x="242.6" y="99.7">Encoder</text>
<text x="92.7" y="113.5">LOX Venting</text>
<text x="244.5" y="112.4">Motor</text>
<text x="92.7" y="115.6">Normally Open</text>
<text x="59.7" y="127.6">Solenoid 4</text>
<text x="91.4" y="151">Kerosene Venting</text>
<text x="91.4" y="153">Normally Open</text>
<text x="130.2" y="154.2">Servo-Actuated Ball Valve 2</text>
<text x="130.2" y="156.2">Kerosene Main Valve</text>
<text x="243.8" y="156.2">Encoder</text>
<text x="57.8" y="164.5">Solenoid 5</text>
<text x="90.2" y="187.2">LOX Purge</text>
<text x="90.2" y="189.2">Normally Open</text>
</g>
<g font-size="1.8" fill="#008484">
<text x="25.6" y="23.1">R2</text>
<text x="40.8" y="21.8">K1</text>
<text x="148.1" y="23.7">K5</text>
<text x="24.5" y="25.6">100</text>
<text x="58.6" y="29.5">RV1</text>
<text x="70.2" y="28.9">C16</text>
<text x="131.2" y="27.6">100</text>
<text x="132.3" y="24.4">R9</text>
<text x="58.8" y="32">275V</text>
<text x="70.3" y="31.2">0.1uF</text>
<text x="165.9" y="31.4">RV5</text>
<text x="166.1" y="33.9">275V</text>
<text x="177.5" y="30.8">C20</text>
<text x="177.6" y="33.1">0.1uF</text>
<text x="69.3" y="36.5">R3</text>
<text x="69.5" y="38.9">100</text>
<text x="176.7" y="38.4">R12</text>
<text x="176.8" y="40.8">100</text>
<text x="25" y="59.3">R4</text>
<text x="40.8" y="58">K2</text>
<text x="24.5" y="61.8">100</text>
<text x="58.6" y="65.7">RV2</text>
<text x="70.2" y="65.1">C17</text>
<text x="58.8" y="68.2">275V</text>
<text x="70.3" y="67.4">0.1uF</text>
<text x="69.3" y="72.7">R6</text>
<text x="69.5" y="75.1">100</text>
<text x="135.7" y="74.5">0.1uF</text>
<text x="137.5" y="72">C22</text>
<text x="169.3" y="74.5">0.1uF</text>
<text x="171.1" y="72">C24</text>
<text x="199.6" y="80.3">Q1B</text>
<text x="188" y="87.2">Q1A</text>
<text x="227.6" y="86.6">R18</text>
<text x="232.7" y="86.6">1k</text>
<text x="25.6" y="94.9">R5</text>
<text x="41.4" y="94.9">K3</text>
<text x="214.3" y="93.6">R14</text>
<text x="220.6" y="93.6">R16</text>
<text x="227.6" y="92.3">R19</text>
<text x="232.1" y="92.3">1k</text>
<text x="25.2" y="97.4">100</text>
<text x="70.9" y="101.9">C18</text>
<text x="213.8" y="96.1">10k</text>
<text x="220.8" y="96.8">10k</text>
<text x="59.2" y="102.5">RV3</text>
<text x="59.4" y="105">275V</text>
<text x="71" y="104.3">0.1uF</text>
<text x="69.9" y="109.6">R7</text>
<text x="70.1" y="111.9">100</text>
<text x="27.6" y="131.7">R10</text>
<text x="43.3" y="131.1">K6</text>
<text x="133.8" y="130.4">0.1uF</text>
<text x="135.6" y="127.9">C23</text>
<text x="168.7" y="129.8">0.1uF</text>
<text x="170.5" y="127.2">C25</text>
<text x="27.7" y="134.2">100</text>
<text x="61.1" y="138.7">RV6</text>
<text x="61.3" y="141.2">275V</text>
<text x="72.8" y="138.1">C21</text>
<text x="72.9" y="140.5">0.1uF</text>
<text x="200.2" y="138">Q2B</text>
<text x="228.9" y="142.5">R20</text>
<text x="234" y="142.5">1k</text>
<text x="71.9" y="145.8">R13</text>
<text x="72" y="148.1">100</text>
<text x="188" y="146.3">Q2A</text>
<text x="215.5" y="149.5">R15</text>
<text x="228.9" y="148.2">R21</text>
<text x="233.3" y="148.2">1k</text>
<text x="215.1" y="152">10k</text>
<text x="222" y="152.6">10k</text>
<text x="222.5" y="150.1">R17</text>
<text x="27.5" y="167.9">R8</text>
<text x="42" y="167.3">K4</text>
<text x="27.1" y="170.4">100</text>
<text x="59.8" y="174.9">RV4</text>
<text x="60.1" y="177.4">275V</text>
<text x="71.5" y="174.3">C19</text>
<text x="71.6" y="176.7">0.1uF</text>
<text x="70.6" y="182">R11</text>
<text x="70.8" y="184.3">100</text>
</g>
<g font-size="1.8">
<text x="209.6" y="71.1">SBV1_PUL5</text>
<text x="214" y="127">SBV2_PUL5</text>
</g>
<g font-size="1.4" fill="#840000">
<text x="32.6" y="27.9">2</text>
<text x="50.4" y="25.4">8</text>
<text x="139.9" y="29.8">2</text>
<text x="157.7" y="27.3">8</text>
<text x="32.6" y="33">1</text>
<text x="32.6" y="34.9">3</text>
<text x="50.4" y="35.6">5</text>
<text x="50.4" y="33">6</text>
<text x="139.9" y="34.9">1</text>
<text x="157.7" y="34.9">6</text>
<text x="32.6" y="36.8">4</text>
<text x="139.9" y="36.8">3</text>
<text x="139.9" y="38.7">4</text>
<text x="157.7" y="37.5">5</text>
<text x="32.6" y="64.1">2</text>
<text x="50.4" y="61.6">8</text>
<text x="32.6" y="69.2">1</text>
<text x="32.6" y="71.1">3</text>
<text x="50.4" y="71.7">5</text>
<text x="50.4" y="69.2">6</text>
<text x="32.6" y="73">4</text>
<text x="33.3" y="101">2</text>
<text x="51" y="98.4">8</text>
<text x="33.3" y="106">1</text>
<text x="33.3" y="107.9">3</text>
<text x="51" y="106">6</text>
<text x="33.3" y="109.8">4</text>
<text x="51" y="108.6">5</text>
<text x="35.2" y="137.2">2</text>
<text x="52.9" y="134.6">8</text>
<text x="35.2" y="142.2">1</text>
<text x="52.9" y="142.2">6</text>
<text x="35.2" y="144.1">3</text>
<text x="35.2" y="146">4</text>
<text x="52.9" y="144.8">5</text>
<text x="33.9" y="173.3">2</text>
<text x="51.7" y="170.8">8</text>
<text x="33.9" y="178.4">1</text>
<text x="51.7" y="178.4">6</text>
<text x="33.9" y="180.3">3</text>
<text x="33.9" y="182.2">4</text>
<text x="51.7" y="181">5</text>
</g>
</svg>
